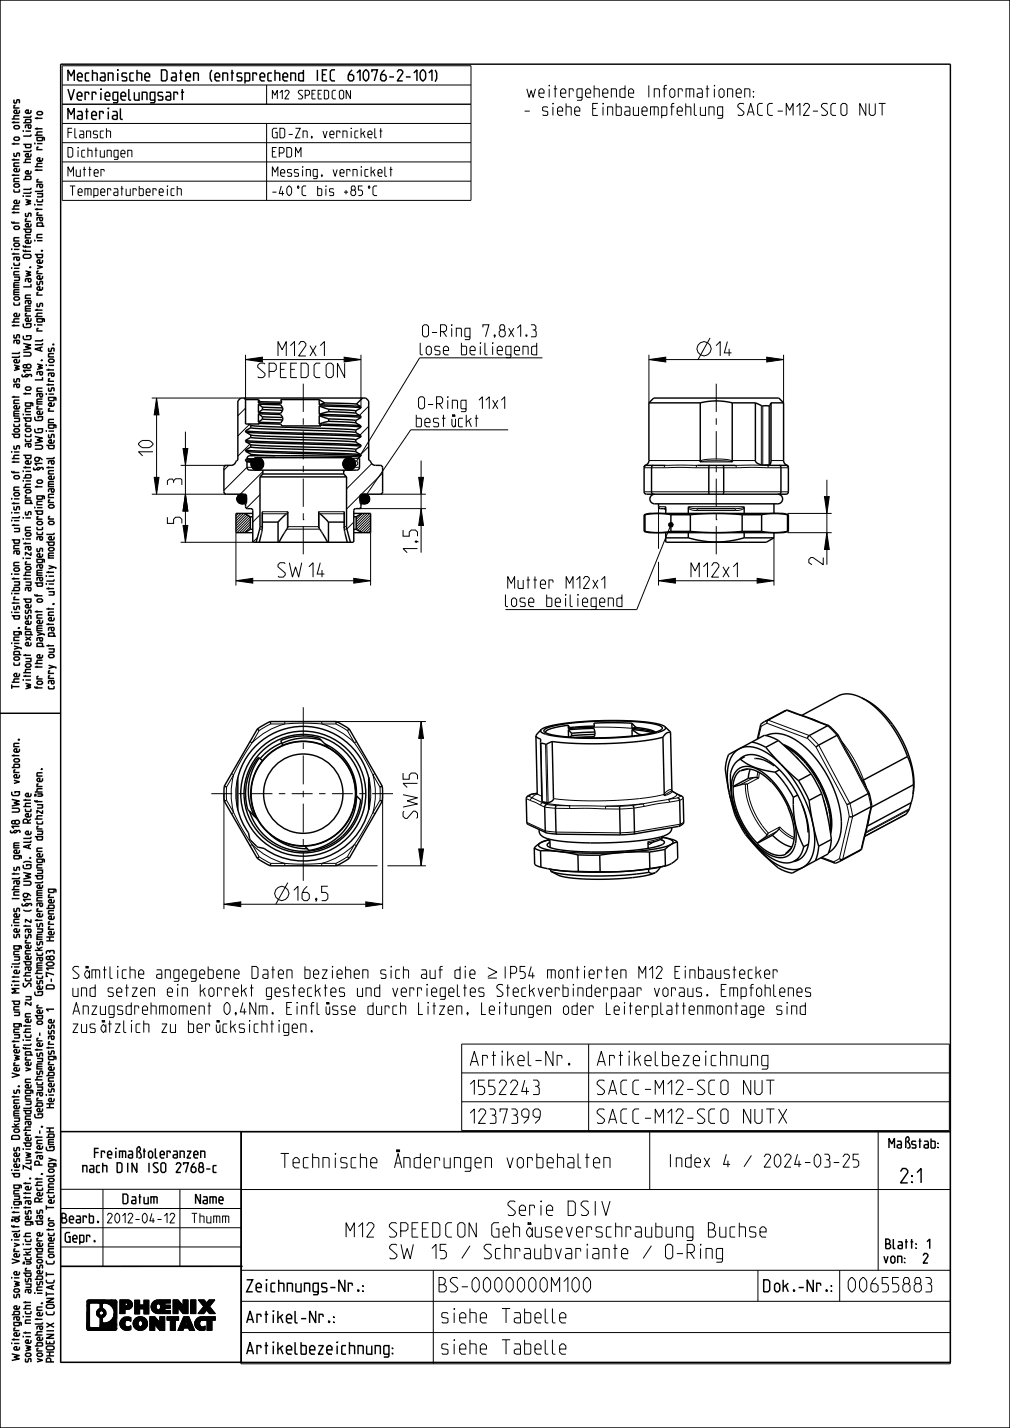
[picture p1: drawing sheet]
<svg xmlns="http://www.w3.org/2000/svg" width="210mm" height="297mm" viewBox="0 0 210 297" stroke-linecap="round" stroke-linejoin="round" font-family="sans-serif">
<g fill="#000">
<path d="M51.1 74.8l3.5-.5v1zM71.6 74.3l3.5 .5-3.5 .5zM134.9 74.8l3.5-.5v1zM159.4 74.3l3.5 .5-3.5 .5zM32.6 82.8l.5 3.5h-1zM38.1 93.3h1l-.5 3.5zM32.1 99.3h1l-.5 3.5zM38.6 102.8l.5 3.5h-1zM38.1 109.3h1l-.5 3.5zM87.1 99.3h1l-.5 3.5zM87.6 105.8l.5 3.5h-1zM171.4 103.3h1l-.5 3.5z"/>
<path d="M171.9 110.8l.5 3.5h-1zM49.1 120.8l3.5-.5v1zM73.6 120.3l3.5 .5-3.5 .5zM136.9 120.8l3.5-.5v1zM157.4 120.3l3.5 .5-3.5 .5zM87.6 150.1l.5 3.5h-1zM46.6 188.1l3.5-.5v1zM76.1 187.6l3.5 .5-3.5 .5zM87.1 176.6h1l-.5 3.5zM18.2 270.5l.3-.1h5.4l.3 .1 .1 .3-5.6 .3-.6 5.2zM18.6 271.3l.1 4.8 5.6 .2-.1 .3h-6l-.1-.3zM20.5 271l3.8-.2-.6 2.8a2.08 2.08 0 0 0-2.1-2.6z"/>
<path d="M20.5 271h1.1l-.3 .3 .1 .8h-.7l.1-.8zM20.1 273l.5-.1v.3l-.5 .1zM20.1 273.3l.5-.1v.1l-.5 .1zM20.1 272.9l.6-.1-.1 .1-.5 .1zM20.1 273.4l.5-.1 .1 .1-.5 .1zM20.1 272.8l.7-.1-.7 .2zM20.2 273.5h.6zM20.2 272.7l.8-.1-.9 .2zM20.2 273.6h1.7l-.6 .5-.5 1.7v-1.6zM20.4 272.4l.3-.3h.7a1.12 1.12 0 0 1 .6 1.3l-.6 .1a.49 .49 0 0 0 .1-.6 .49 .49 0 0 0-.5-.3l-.8 .1zM24.3 270.8v5.5l-3.6-.2 .6-1.8 .1 .8a1.86 1.86 0 0 0 2.3-1.5zM21.1 273.6l.9-.2-.1 .2z"/>
<path d="M18.3 276.7h5.7zM25.2 274.4l1.3 .2-1.5 .2zM24.9 275.3l1.1-.2-.1 .2-1 .2zM24.9 275.5l1-.2 .1 .3-1 .1zM24.9 275.1l1.1-.2v.2l-1.1 .2zM24.9 270.4h1.4a1.01 1.01 0 0 1 1.2 1.3l-1.2-.1a.33 .33 0 0 0 .3-.4 .33 .33 0 0 0-.4-.2h-.2l-1.1 2.2zM26 272.3l1.5-.6-.6 .6zM25 275.7l1-.1 .1 .1-1 .2zM25 274.8l1.4-.2-.4 .3-1.1 .2zM25.1 275.9l1-.2 .1 .2-1 .1zM26 271v.6l1.5 .1-1.5 .6v.9h-1.1zM25.4 274.3a1.67 1.67 0 0 1 1.8-.3v.8l-.5-.2-1.5-.2z"/>
<path d="M25.2 276l1-.1 .4 .1 .6-.3v.8a1.57 1.57 0 0 1-2-.5zM26.2 276.7h.4zM27.7 275.3l1-.1v.1l-1 .2zM27.7 275.5l1-.2v.2l-1 .1zM27.7 275.1l1.1-.1-.1 .2-1 .1zM27.7 275.6l1-.1 .1 .2-1 .1zM27.7 274.9l1.2-.1-.1 .2-1.1 .1zM27.8 275.8l1-.1 .1 .1-1 .2zM28.1 274.3a1.55 1.55 0 0 1 2.4 .3l-2.7 .1zM27.8 274.7l2.7-.1 .2 .7-.1 .5h-1.2l.3-.6a.47 .47 0 0 0-.3-.5 .47 .47 0 0 0-.5 .1l-1.2 .1zM27.9 276l2.7-.2a1.53 1.53 0 0 1-2.7 .2zM29.2 275.9l1.4-.1z"/>
<path d="M29.9 270.4h1v2.9h-1zM28 270.4h1v1h.9v.8h-.9v1.1h-1zM31.4 271.8l1-.1v.1l-1 .2zM31.4 272l1-.2 .1 .2-1 .2zM31.4 271.6l1.1-.1-.1 .2-1 .1zM31.5 272.2l1-.2v.2l-1 .1zM31.5 271.4l1.1-.1-.1 .2-1.1 .1zM31.5 272.3l1-.1 .2 .1-1.1 .2zM31.6 271.1h1.3l-1.4 .3zM31.6 272.5l1.1-.2 1.6 .3h-2.6zM33.2 273.9h1v2.8h-1zM31.2 273.9h1l1 1.2v1.6l-1-1.2v1.2h-1z"/>
<path d="M34.7 273.9h2.4v.7h-.7v2.1h-1v-2.1h-.7zM31.9 270.8l.8-.4h2.7v.6h-1.1v.5h-1l-.3-.3-1.4-.1zM33.3 271.5h2.1v.6h-1.1v.5l-1.3-.2 .4-.4zM31.7 272.6h3.7v.6h-2.4a1.45 1.45 0 0 1-1.3-.6zM38.1 270.4h1v2.8h-1zM36 270.4h1l1.1 1.2v1.6l-1.1-1.2v1.2h-1zM38.2 273.9h1.1l1.2 2.8h-1.1l-.7-1.9-.2 .8h.5l.2 .6h-1l-.1 .5h-1.1zM39.7 270.4h1v2.8h-1zM40.5 275.3l1-.1v.2l-1 .1zM40.5 275.2l1-.2v.2l-1 .1zM40.5 275.5l1-.1 .1 .2-1 .1zM40.5 275l1.1-.2-.1 .2-1 .2z"/>
<path d="M40.6 275.7l1-.1v.1l-1 .1zM40.6 274.8l1.1-.1-.1 .1-1.1 .2zM40.6 275.8l1-.1 .2 .2-1.1 .1zM40.6 274.7l1.5-.1-1.5 .2zM41 274.2l.7-.3h3.1v.7h-.7v2.1h-1.1v-2.1l-2.4 .1zM41.8 276.7h.3zM40.7 276h1.5l.4-.2v.8h-1.2zM41.4 276.6h1.2l-.5 .1zM43.5 270.4h1.2l-1.1 1.3-2.4 1.5zM41.3 270.4h1.2l.5 .6-.6 .7zM41.2 273.2l2.4-1.5 1.2 1.5h-1.2l-.6-.7-.6 .7z"/>
<circle cx="53.5" cy="96.5" r="1.3"/>
<circle cx="72.6" cy="96.5" r="1.3"/>
</g>
<g fill="none" stroke="#000" stroke-width=".21">
<path d="M51.1 74.8l3.5-.5v1zM51.1 73.8v9.3M54.6 74.8h17M71.6 74.3l3.5 .5-3.5 .5zM75.1 73.8v10.8M134.9 74.8l3.5-.5v1zM134.9 73.8v10M138.4 74.8h21M147.6 70.3l-2.5 4.5M159.4 74.3l3.5 .5-3.5 .5zM162.9 73.8v10M31.6 82.8h18.5"/>
<path d="M32.1 99.3h1l-.5 3.5zM32.6 82.8l.5 3.5h-1zM32.6 86.3v13M37.6 96.8h9.5M38.1 93.3h1l-.5 3.5zM38.6 89.8v3.5M38.6 96.8v6M47.5 96.8l-.9 1M51.1 84.9l-1.6 1.6M51.4 95.4h1.4M51.8 88.3l-2.3 2.4M52 92.4l-2.5 2.5"/>
<path d="M52.4 97.2h-1l-4.8 4.8M54.7 98.1l-5.4 5.4M71.8 97.8l-.3 .3M73.3 95.4h1.5M73.7 97.2h1.1M76.7 84.5l-2 1.9M76.7 88.7l-1.8 1.8M76.7 92.9l-1.7 1.7M77.3 96.4l-5.2 5.3M79.6 98.4l-4.5 4.4M87.1 99.3h1l-.5 3.5zM87.6 95.8v3.5"/>
<path d="M133.9 97.3h4.2M134.3 96.7l.1 .1M134.9 95.8h10.7M138.1 97.3l.2-.5h6.7l-.3 .5M138.1 97.3h6.6M144.7 97.3h8.4M145.5 96.1l3.4-.3 3.4 .3zM152.2 95.8h4.9M152.3 95.9l-1.3-.3-2.1-.1-2.1 .1-1.2 .3M153.1 97.3l-.3-.5h6.7l.2 .5M153.1 97.3h6.6M158.3 84.3v12.4"/>
<path d="M158.6 84.4v12.3M159.7 97.3h4.2M159.9 84.4v12.3M160.1 84.3v12.4M160.3 95.8h2.6M163.6 96.7l-.2 .1M171.9 99.8v3.5M31.6 102.8h15.5M37.6 112.8h15.1M38.1 109.3h1l-.5 3.5zM38.6 102.8l.5 3.5h-1zM38.6 106.3v6.5"/>
<path d="M49.1 110.8v11M49.1 106.8h.1M49.3 104l1.2-1.2-1.2 1.3M49.4 104.3l1.4-1.4-1.4 1.4M49.6 106.8l-.5 .5M49.7 103l-.3 .2M49.8 102.9l-.5 .5M50.1 102.8l-.8 .8M50.1 106.8l-1 1M50.2 102.8l-.9 .9M50.3 102.8l-1 1M50.4 102.8l-1.1 1.1"/>
<path d="M50.4 102.8l-1.1 1.2M50.6 102.8l-1.3 1.3M50.6 106.8l-1.5 1.6M50.7 102.9l-1.4 1.3M50.7 102.9l-1.3 1.3M50.8 103l-1.4 1.4M50.9 103l-1.4 1.4M50.9 103l-1.4 1.5M51 103.1l-1.5 1.4M51 103.1l-1.4 1.4M51 104.5h.1M51 103.2l-1.4 1.4"/>
<path d="M51 106.9l-1.9 2M51.1 103.2l-1.4 1.4M51.1 103.3l-1.4 1.3 1.4-1.3M51.2 103.3l-1.4 1.4M51.2 104.2l-.5 .5M51.2 103.4l-1.3 1.3M51.2 104.1l-.6 .6M51.2 103.5l-1.3 1.2 1.3-1.2M51.2 104l-.7 .8M51.2 103.6l-1.2 1.2M51.2 103.6l-1.1 1.2M51.2 103.9l-.8 .9"/>
<path d="M51.3 103.7l-1.1 1.1M51.3 103.8l-1 1M51.3 103.8l-1.1 1M51.4 107.1l-2.3 2.3M51.7 107.3l-2.6 2.6M52 107.5l-2.9 3M52.1 108l-2.8 2.8M52.1 108.5l-2.3 2.3M52.1 109l-1.8 1.8M52.1 109.6l-1.3 1.2M52.1 110.1h.1M53.5 111.8l-.9 .9"/>
<path d="M54 110.1h.5M54.1 102.9l-2.9 2.8M54.1 107.1l-1.5 1.5M54.1 109.5h.4v-3.1h5.4v3.1h6.3v-3.1h5.4v3.1h.5M54.5 106.9h5.1M59.6 110.1h6.9M59.8 106.7v3.2M66.4 106.7v3.2M66.5 106.9h5.1M71.6 110.1h.5M73.6 108.6l-1.5 1.4M74.1 107.4v.1"/>
<path d="M74.7 105.8h13.9M74.9 103.1l-2.8 2.8M75.2 104.5l1.4-1.4-1.4 1.5M75.3 106.8l-1.2 1.2M75.4 102.9l-.4 .4M75.5 102.8l-.6 .6M75.6 102.8l-.7 .8M75.7 102.8l-.8 .9M75.8 102.8l-.9 .9M75.8 106.8l-1.7 1.8M75.9 102.8l-1 1M75.9 102.8l-1 1.1"/>
<path d="M76 102.8l-1.1 1.1M76.1 102.8l-1.2 1.2M76.1 102.8l-1.2 1.3M76.2 102.8l-1.3 1.3M76.2 102.9l-1.3 1.3M76.3 102.9l-1.3 1.3M76.3 102.9l-1.3 1.4M76.4 106.8l-2.3 2.3M76.4 102.9l-1.4 1.4M76.4 103l-1.4 1.4 1.5-1.4M76.5 103l-1.4 1.4M76.6 103.1l-1.5 1.4"/>
<path d="M76.6 104.4l-.1 .2M76.7 103.2l-1.4 1.4M76.7 103.3l-1.3 1.4M76.8 104.2l-.5 .5M76.8 103.4l-1.3 1.3M76.8 104.1l-.7 .6M76.8 103.5l-1.2 1.2M76.8 103.6l-1.2 1.2M76.8 104l-.8 .8M76.8 103.6l-1.1 1.2M76.8 103.7l-1.1 1.1M76.9 103.9l-.9 .9"/>
<path d="M76.9 103.7l-1.1 1.1M76.9 103.8l-1 1M76.9 106.8l-2.8 2.8M77.1 107.1l-3 3M77.1 107.7l-2.7 2.6M77.1 108.2l-2.3 2.3M77.1 108.7l-2 2M77.1 109.2l-1.6 1.6M77.1 109.8l-1.1 1M77.1 110.3l-.5 .5M77.1 110.8v11M79.1 102.8h9.5"/>
<path d="M87.6 105.8l.5 3.5h-1zM87.6 102.8v3M133.9 102.3h30M136.9 105.4h1.5l-.1 .3-.3 .1M136.9 105.5v8.6M136.9 116.9v4.9M143.1 105.7a2.26 2.26 0 0 0 1.9 .5M145 106.2v-.4l-1.3-.1-.5-.3h11.4l-.4 .3-1.3 .1v.4M145 106.2h7.9M154.7 105.7a2.26 2.26 0 0 1-1.8 .5M160.9 111.9v9.9M163.7 110.8h9.2"/>
<path d="M163.7 106.8h9.2M171.4 103.3h1l-.5 3.5zM171.9 110.8l.5 3.5h-1zM171.9 106.8v4M49.1 120.8l3.5-.5v1zM52.6 120.8h21M73.6 120.3l3.5 .5-3.5 .5zM136.9 120.8l3.5-.5v1zM140.4 120.8h17M157.4 120.3l3.5 .5-3.5 .5zM52 154.2l.4 .3M52.4 154.5a44.3 44.3 0 0 0-3.8 6.6"/>
<path d="M59.2 150.6h-2.9l-1.2 .6-1.2 .8-1.5 2.5M59.2 150.6a15 15 0 0 0-6.8 3.9M59.2 150.6a44.3 44.3 0 0 1 7.7 0M59.2 150.1v.5M66.9 150.6h2.9l1.3 .6 1.1 .8 1.5 2.5M66.9 150.6a15 15 0 0 1 6.8 3.9M66.9 150.1v.5M69.9 150.1h18.7M73.7 154.5a44.3 44.3 0 0 1 3.8 6.6M74.1 154.2l-.4 .3M87.6 150.1l.5 3.5h-1zM87.6 153.6v23"/>
<path d="M112.5 154.6l.3 12.1M113.4 154.8l.3 12.1M113.7 154.7l.3 12.2M123.5 151.2l7.9 .3M157.7 153.6l.6-2.5 1.2-.7 8.4 3.2 1.8 1.8 6.4 11.9 .5 2.5-2.1 8.7-1.2 .7-2.4-.9M159 150.1l.7-.3 8.6 3.2 .4 .4 1.5 1.6 6.5 12.1 .6 2.7-2.1 8.9-.6 .5M162.8 148l.7-.3 1.9 .7M163.1 155.1l1.4 .8 1.3 1 1.4 1.2 1.3 1.6M165.4 148.4l4.8 1.8M165.5 157.4l.5 .5M165.7 148.4h-.3M168.4 149.4l1.9 .7"/>
<path d="M168.5 159.7h.1M168.5 159.7l.3 .4M170.2 150.2l1.9 .7 1 1 .9 1 1.5 2.7M170.5 150.2h-.3M175 154.2a27 27 0 0 1 4.6 8M175.5 155.6l3.6 6.8M175.7 155.5l-.2 .1M46.6 165.1v24M48.1 160.9l.5 .2M48.6 161.1l-1.5 2.6v1.4v1.4l1.5 2.5M48.6 161.1a15 15 0 0 0 0 7.9M48.6 169a44.3 44.3 0 0 0 3.8 6.6"/>
<path d="M48.6 169l-.5 .2M49.4 161.7v.1a29 29 0 0 0 0 6.6v.1a14 14 0 0 1 0-6.8zM52.4 175.6l1.5 2.6 1.2 .7 1.2 .7h2.9M52.4 175.6a15 15 0 0 0 6.8 4M52.4 175.6l-.4 .3M59.2 179.6a44.3 44.3 0 0 0 7.7 0M59.2 179.6v.5M66.9 179.6v.5M73.7 175.6l-1.5 2.6-1.1 .7-1.3 .7h-2.9M73.7 175.6a15 15 0 0 1-6.8 4M73.7 175.6l.4 .3M76.7 161.7a14 14 0 0 1 0 6.8v-.2a28.5 28.5 0 0 0 0-6.4"/>
<path d="M76.7 161.7h.1M76.7 161.7v.1M76.7 161.9h.1M77.5 161.1l1.5 2.6 .1 1.4-.1 1.4-1.5 2.5M77.5 161.1a15 15 0 0 1 0 7.9M77.5 169a44.3 44.3 0 0 1-3.8 6.6M77.5 169l.5 .2M78 160.9l-.5 .2M79.6 165.1v24M87.1 176.6h1l-.5 3.5zM109.4 166.1l.9 .4M110.3 166.5l2.1 1"/>
<path d="M110.7 166l2.2 .9M110.7 166l-.3 .1-.1 .4M111.5 165.2a.96 .96 0 0 0-.8 .8M111.5 165.2h.1M111.7 165.1l-.2 .1M111.7 165.2h.1M111.7 165.1v.1M111.7 165.1h.1M111.7 164.9v.1M111.7 165l-1.1 .2-.7 .4 .8 .4M111.7 165h.1M111.7 165l.3 .3 .6 .3"/>
<path d="M112.4 167.5l.9 .4 1 .1 4.1 .1M112.9 166.9l5.6 .7M112.9 166.9l.8 .4 1 .1 3.8 .2M112.9 166.9l-.4 .2-.1 .4M114 174.5l.3 .3v.2M114.3 175h.1M118.4 168.1l7.5 .1M118.5 167.6l7.5 .1M118.5 167.6l-.1 .5M126 167.7l-.1 .5M133.5 167.2l-3.1 .4-4.4 .1M133.5 167.2l-7.5 .5"/>
<path d="M133.5 167.2l.3 .2 .1 .3M133.9 167.7l-3.6 .5h-4.4M134.7 175.3a.28 .28 0 0 0 .2 .3 .28 .28 0 0 0 .3 0M135.3 175.2l-.1 .4M135.4 175.2h-.1M136 175.1l-.8 .5M137.9 173.9l-.9 .6-2.2 .5 .2 .2h.4M138.1 165.2a75.1 75.1 0 0 1-23 .9M138.3 165.3l1.4-.8-.5 .6-1.1 .4zM138.8 166.3l-5.3 .9M138.8 166.3l.3 .2 .1 .3M139.2 166.8l-5.3 .9"/>
<path d="M139.7 164.3h-.5a1.88 1.88 0 0 0-1.1 1M139.8 164.6l.9 .6M140.7 165.2a1.24 1.24 0 0 1-1.2 .9l-.7 .2M140.7 165.2l.8 .3-.6 .4-2.1 .4M140.7 165.2h.2M142.1 166l-.8 .5-2.1 .3M142.2 171l-.8 .4-9.5 1.6-2.9 .2-14.6-.3-1-.1-3.9-1.8M155 163.1a15.7 15.7 0 0 0 4.5 10.6M156.7 161.7l-2.8 1.6M157.6 160.5l-.2 1.2M157.9 160.7l-.1 1.1-2.4 1.2a15.9 15.9 0 0 0 4.4 10.3l2.3-1.3a9.2 9.2 0 0 0 3 2.2M161.5 172.9l-2.9 1.6"/>
<path d="M161.9 172.4a8.6 8.6 0 0 0 3.2 2.2M168.8 160.1h.1M168.8 160.1l1.9 3.2 1.4 3.5 .7 3.4-.2 2.7M171.2 166.4l.9 3.3M172.1 169.7h.1M179.1 162.4l1.4 2.7 .3 1.3 .3 1.4-.5 2M179.3 162.3l-.2 .1M179.4 162.5v-.2l.3 .7M179.5 174.7l-.5 2-.6 .4M179.5 162.2l.7 1.7M179.6 174.5l-.1 .2M180.6 169.8l-1.1 4.9"/>
<path d="M180.8 169.8l-.4 1.9M180.8 169.6l-.2 .2M188.4 169.3l-8.6 4.6M189 168.5l-9 4.8M189.1 168.2l-9.1 4.8M46.6 188.1l3.5-.5v1zM50.1 188.1h26M59.8 183.6l-2.5 4.5M69.9 180.1h8.6M76.1 187.6l3.5 .5-3.5 .5zM80.6 180.1h8M18.2 270.5l.3-.1h5.4l.3 .1 .1 .3-5.6 .3-.6 5.2z"/>
<path d="M18.3 276.7h5.7zM18.6 271.3l.1 4.8 5.6 .2-.1 .3h-6l-.1-.3zM20.1 273l.5-.1v.3l-.5 .1zM20.1 272.9l.6-.1-.1 .1-.5 .1zM20.1 273.3l.5-.1v.1l-.5 .1zM20.1 272.8l.7-.1-.7 .2zM20.1 273.4l.5-.1 .1 .1-.5 .1zM20.2 272.7l.8-.1-.9 .2zM20.2 273.5h.6zM20.2 273.6h1.7l-.6 .5-.5 1.7v-1.6zM20.4 272.4l.3-.3h.7a1.12 1.12 0 0 1 .6 1.3l-.6 .1a.49 .49 0 0 0 .1-.6 .49 .49 0 0 0-.5-.3l-.8 .1zM20.5 271h1.1l-.3 .3 .1 .8h-.7l.1-.8z"/>
<path d="M20.5 271l3.8-.2-.6 2.8a2.08 2.08 0 0 0-2.1-2.6zM21.1 273.6l.9-.2-.1 .2zM24.3 270.8v5.5l-3.6-.2 .6-1.8 .1 .8a1.86 1.86 0 0 0 2.3-1.5zM24.9 270.4h1.4a1.01 1.01 0 0 1 1.2 1.3l-1.2-.1a.33 .33 0 0 0 .3-.4 .33 .33 0 0 0-.4-.2h-.2l-1.1 2.2zM24.9 275.3l1.1-.2-.1 .2-1 .2zM24.9 275.5l1-.2 .1 .3-1 .1zM24.9 275.1l1.1-.2v.2l-1.1 .2zM25 275.7l1-.1 .1 .1-1 .2zM25 274.8l1.4-.2-.4 .3-1.1 .2zM25.1 275.9l1-.2 .1 .2-1 .1zM25.2 276l1-.1 .4 .1 .6-.3v.8a1.57 1.57 0 0 1-2-.5zM25.2 274.4l1.3 .2-1.5 .2z"/>
<path d="M25.4 274.3a1.67 1.67 0 0 1 1.8-.3v.8l-.5-.2-1.5-.2zM26 271v.6l1.5 .1-1.5 .6v.9h-1.1zM26 272.3l1.5-.6-.6 .6zM26.2 276.7h.4zM27.7 275.3l1-.1v.1l-1 .2zM27.7 275.1l1.1-.1-.1 .2-1 .1zM27.7 275.5l1-.2v.2l-1 .1zM27.7 274.9l1.2-.1-.1 .2-1.1 .1zM27.7 275.6l1-.1 .1 .2-1 .1zM27.8 274.7l2.7-.1 .2 .7-.1 .5h-1.2l.3-.6a.47 .47 0 0 0-.3-.5 .47 .47 0 0 0-.5 .1l-1.2 .1zM27.8 275.8l1-.1 .1 .1-1 .2zM27.9 276l2.7-.2a1.53 1.53 0 0 1-2.7 .2z"/>
<path d="M28 270.4h1v1h.9v.8h-.9v1.1h-1zM28.1 274.3a1.55 1.55 0 0 1 2.4 .3l-2.7 .1zM29.2 275.9l1.4-.1zM29.9 270.4h1v2.9h-1zM31.2 273.9h1l1 1.2v1.6l-1-1.2v1.2h-1zM31.4 271.8l1-.1v.1l-1 .2zM31.4 271.6l1.1-.1-.1 .2-1 .1zM31.4 272l1-.2 .1 .2-1 .2zM31.5 271.4l1.1-.1-.1 .2-1.1 .1zM31.5 272.2l1-.2v.2l-1 .1zM31.5 272.3l1-.1 .2 .1-1.1 .2zM31.6 271.1h1.3l-1.4 .3z"/>
<path d="M31.6 272.5l1.1-.2 1.6 .3h-2.6zM31.7 272.6h3.7v.6h-2.4a1.45 1.45 0 0 1-1.3-.6zM31.9 270.8l.8-.4h2.7v.6h-1.1v.5h-1l-.3-.3-1.4-.1zM33.2 273.9h1v2.8h-1zM33.3 271.5h2.1v.6h-1.1v.5l-1.3-.2 .4-.4zM34.7 273.9h2.4v.7h-.7v2.1h-1v-2.1h-.7zM36 270.4h1l1.1 1.2v1.6l-1.1-1.2v1.2h-1zM38.1 270.4h1v2.8h-1zM38.2 273.9h1.1l1.2 2.8h-1.1l-.7-1.9-.2 .8h.5l.2 .6h-1l-.1 .5h-1.1zM39.7 270.4h1v2.8h-1zM40.5 275.3l1-.1v.2l-1 .1zM40.5 275.2l1-.2v.2l-1 .1z"/>
<path d="M40.5 275.5l1-.1 .1 .2-1 .1zM40.5 275l1.1-.2-.1 .2-1 .2zM40.6 275.7l1-.1v.1l-1 .1zM40.6 274.8l1.1-.1-.1 .1-1.1 .2zM40.6 275.8l1-.1 .2 .2-1.1 .1zM40.6 274.7l1.5-.1-1.5 .2zM40.7 276h1.5l.4-.2v.8h-1.2zM41 274.2l.7-.3h3.1v.7h-.7v2.1h-1.1v-2.1l-2.4 .1zM41.2 273.2l2.4-1.5 1.2 1.5h-1.2l-.6-.7-.6 .7zM41.3 270.4h1.2l.5 .6-.6 .7zM41.4 276.6h1.2l-.5 .1zM41.8 276.7h.3z"/>
<path d="M43.5 270.4h1.2l-1.1 1.3-2.4 1.5z"/>
<circle cx="146.4" cy="72.5" r="1.47"/>
<circle cx="53.5" cy="96.5" r="1.3"/>
<circle cx="72.6" cy="96.5" r="1.3"/>
<circle cx="58.6" cy="185.8" r="1.47"/>
</g>
<g fill="none" stroke="#000" stroke-width=".3">
<path d="M0 0h210v297h-210zM12.6 13.4h185v270h-185zM50.7 82.8l.4 .3M51.1 83.1v5.1h2.8l-.2-.1M51.1 83.1h2.6M51.1 89.6l3.3 .2 20.6 .8M51.1 91.6l3.3 .2 20.6 .8M51.1 93.6l3.3 .2 20.6 .8M51.1 95.6l1.3 .1M51.1 89.6v.2l1 .7M51.1 91.6v.2l1 .7M51.1 93.6v.2l1 .7v.3"/>
<path d="M51.1 95.6v.2l.3 .2M51.1 93.9l20.6 .7 3.4 .2M51.1 91.9l20.6 .7 3.4 .2M51.1 89.9l20.6 .7 3.4 .2M51.2 95.9l1.1 .1M51.4 95.4l1.2 .2M51.4 95.4l-.3 .2M51.4 96l.9 .1M51.7 88.2l.4 .3M52.1 90.5l2.6 .2 15.9 .5 3.4 .3M52.1 93l2.6 .2 16.2 .5 3.1 .2M52.1 91l2.6 .2 16.2 .5 3.1 .2"/>
<path d="M52.1 89l2.4 .2 16 .5 3.5 .2M52.1 89l-1 .6M52.1 88.5v.5M52.1 90.5v.5M52.1 92.5v.5M52.1 91l-1 .6M52.1 93l-1 .6M52.2 94.5l5 .3M52.2 88.5l3.8 .2 15.5 .5 2.5 .3M52.2 92.5l3.1 .2 15.8 .5 2.9 .3M53.5 95.2h19.1M53.7 83.1v.7"/>
<path d="M53.7 84.1v1.7M53.7 86.1v1.7M53.7 88.1v.1M53.7 83.1l.4 .4M53.7 86.1l.9 .6M53.7 84.1l.9 .6M53.7 88.1l4.7 .1 .2 .4h8.1l-.3-.2M53.7 84.1l4.7 .1 .4 .6M53.7 86.1l4.7 .1 .4 .6M54.1 99.2l-.1 10.5-.7 3.1M54.1 99.2h18M54.1 83.5l4.5 .1"/>
<path d="M54.1 83.5l-.4 .3M54.6 87.2l4.2 .1M54.6 86.7l4.2 .1M54.6 85.2l4.2 .1M54.6 84.7l4.2 .1M54.6 85.2l-.9 .6M54.6 87.2l-.9 .6M54.6 84.7v.5M54.6 86.7v.5M54.7 97.8v.8M54.7 98.6l-.6 .6M54.7 98.6h16.8"/>
<path d="M58.6 83.6l-.2 .4-4.7-.2M58.8 87.3l-.4 .7-4.7-.2M58.8 85.3l-.4 .7-4.7-.2M58.8 84.8v.5M58.8 86.8v.5M66.4 86.4l2 .7M66.4 84.4l2 .7M66.4 83.1l1.1 .7M66.4 83.1h-8l.2 .5M66.4 83.1v1.1M66.4 84.4v1.8M66.4 86.4v1.8"/>
<path d="M66.4 88.4v.2M66.4 84.4l8.7 .4M66.4 86.4l8.7 .4M66.4 88.4l8.7 .4M66.4 86.2l8.6 .3M66.4 84.2l8.6 .3M66.4 88.2l8.5 .3M67.5 83.8l-1.1 .4M67.5 83.8l6.6 .2M68.4 87.6l-2 .6M68.4 85.6l-2 .6M68.4 87.1l5.6 .4"/>
<path d="M68.4 87.6l5.6 .3M68.4 85.1l5.6 .4M68.4 85.6l5.6 .3M68.4 85.1v.5M68.4 87.1v.5M71.5 98.6l.6 .6M71.5 97.8v.8M72.1 99.2v10.5l.8 3.1M74 87.9h.1M74 93.5v.5l1.1 .6v.2M74 92l1.1 .6v.2M74 85.5v.5l1.1 .6v.2"/>
<path d="M74 87.5v.5M74 89.5v.5l1.1 .6v.2M74 91.5v.5M74 88l1.1 .6v.2M74.1 84h.1M74.1 84l1 .6v.2M74.7 95.1l.1 2.1a.6 .6 0 0 1-.6 .6h-22.2a.6 .6 0 0 1-.6-.6v-1.2M74.7 95.1l-7.9-.3h-14.8a.6 .6 0 0 0-.6 .6M75.1 84.8l-1.1 .7M75.1 86.8l-1.1 .7M75.1 88.8l-1.1 .7M75.1 90.8l-1.1 .7"/>
<path d="M75.1 92.8l-1.1 .7M75.1 94.8l-.4 .3M75.4 82.8l-1.3 1.2M134.9 83.8v12a1.23 1.23 0 0 1-.7 1l-.3 .4M134.9 83.8l1-1h26l1 1M134.9 83.8h10.7M135.8 96.8l-.2 .1-.1 .4v5l.3 .5M138.3 96.8h-3.9l-.4 .2-.1 5.3 .2 .3 .3 .2 29.3-.1 .2-.4v-5.3l-.5-.2h-3.9M145 96.8h7.8M145.6 83.8l-.1 12.3M145.6 83.8a14 14 0 0 1 6.6 0M147.5 96.8l-.1 .5v5l.1 .5"/>
<path d="M150.3 96.8l.2 .5v5l-.2 .5M152.2 83.8l.1 12.3M152.2 83.8h4.9M157.1 83.8l1.5 .6h1.4l.3-.6M157.1 83.8v12a1.55 1.55 0 0 0 1.4 .9h1.5l.3-.6v-12.3M160.3 83.8h2.6M162 96.8l.3 .1 .1 .4v5l-.4 .5M162.9 83.8v12a1.23 1.23 0 0 0 .8 1l.2 .4M50.3 104.8h.8M50.9 106.8l1.2 .7M51.1 104.8l.2-.4v-1.2l-.2-.4h-4l-.5-.3v-5.2l.2-.4 1.3-.1a1.55 1.55 0 0 0 1.1-1l.3-.3v-12.1l.6-.6h26l.6 .6v12.1l.4 .6a1 1 0 0 0 1 .7l1.2 .1 .3 .4-.1 5.2-.4 .3h-4l-.2 .4v1.2l.2 .4M51.1 104.8v.6l.2 .3 1.1 .1 .2 .4 .1 6.6h20.8l.1-6.6 .2-.4 1.1-.1 .2-.3v-.6"/>
<path d="M52.1 107.5v2.6l-1.2 .7M52.1 107.5h.5M52.1 110.1h.5M52.6 106.8h-3.5v4h3.5M54.3 111.1l-.4 1.7M54.3 111.1h.1M54.4 110.6l-.1 .4M54.4 110.6h.1M54.5 109.5v.3M54.5 106.4v3.4M54.5 109.8l-.1 .8M54.5 108.6h3.3"/>
<path d="M57.8 108.6v4.2M59.9 106.4l-2.1 2.2M59.9 109.5l-1.9 3.3M66.2 109.5l1.9 3.3M66.2 106.4l2.1 2.2M68.3 108.6h3.3M68.3 108.6v4.2M71.6 109.8l.1 .8M71.6 106.4v3.4M71.6 109.5v.3M71.7 110.6h.1M71.7 110.6l.1 .4"/>
<path d="M71.8 111h.1M71.8 111.1h.1M71.8 111.1l.4 1.7M73.6 110.1h.5M73.6 107.5h.5M73.6 106.8h3.5M74.1 110.1l1.2 .7M74.1 107.5v2.6M75.1 104.8h.8M75.3 106.8l-1.2 .7M77.1 106.8h.1M77.1 106.8v4h-3.5"/>
<path d="M133.9 110.5l1 .3h28l1-.3M133.9 107.1l1-.3h28l1 .3M133.9 107.1v3.4M133.9 110.5h.2M133.9 107.1h.2M134.1 107.1l2.7-.3 2.7 .3M134.1 110.5l2.7 .3M134.1 107.1v3.4M136.9 104.8v.6l.2 .3 1.1 .1 .2 .4M138.4 105.4v1.4M138.4 110.8l.1 2h20.8l1.6-.9M138.4 111.9h4.7"/>
<path d="M139.5 110.5l-2.7 .3M139.5 110.5h4M139.5 107.1v3.4M139.5 107.1h4M143.1 111.9a19.9 19.9 0 0 0 11.6 0M143.1 110.8v1.1M143.2 105.4l-.1 1.4M143.5 107.1a54.2 54.2 0 0 1 10.8 0M143.5 110.5a54.3 54.3 0 0 0 10.8 0M143.5 107.1v3.4M145 105.8h7.9M154.3 110.5h4.1"/>
<path d="M154.3 107.1h4.1M154.3 107.1v3.4M154.6 105.4l.1 1.4M154.7 111.9h6.2M154.7 110.8v1.1M158.4 107.1l2.6-.3 2.7 .3M158.4 110.5l2.6 .3 2.7-.3M158.4 107.1v3.4M160.9 104.8v2M160.9 110.8v1.1M163.7 110.5h.2M163.7 107.1h.2"/>
<path d="M163.7 107.1v3.4M163.9 107.1v3.4M0 148.4h12.6M53.5 151.6l.4 .4M53.5 151.6l-6.9 11.9M53.9 157.7a11.5 11.5 0 0 0-.9 12.1M54.6 158.2l-.9-.7a12 12 0 0 0-2.2 10.9l2 2M56.2 150.1l-2.7 1.5M56.2 150.1l.1 .5M56.2 150.1h13.7M58.6 154.5a11.5 11.5 0 0 0-4.5 3.3M58.8 155l-.4-1a12 12 0 0 1 8-.5l2 2"/>
<path d="M66.7 153.9a11.5 11.5 0 0 0-8.1 .7M67.5 154.7a11.2 11.2 0 0 1 6.6 10.8M69.9 150.1l2.7 1.5M69.9 150.1l-.1 .5M72.6 151.6l-.4 .4M72.6 151.6l6.9 11.9M111.4 153h.1M111.4 153a1.21 1.21 0 0 0 1 .7v.8M111.4 153l.3 12M112.4 154.5h.1M112.4 154.5l.3 12.2M112.5 151.7l-1.1 1.3"/>
<path d="M112.5 151.7l-.1 .3 .1 .2 .9 .5M113.2 151.7a6.1 6.1 0 0 1 3-.9 66.7 66.7 0 0 1 20.1-.1l1.1 .4a.45 .45 0 0 1 .3 .5 .45 .45 0 0 1-.5 .3l-.5 .3a62.1 62.1 0 0 1-22.4 .5l-1-.4a.33 .33 0 0 1-.1-.6zM113.4 152.7h.1M113.4 152.7l.3 .1M113.7 152.8h.1M114.8 154.2l-1.3 .6-1.1-.3M114.8 154.2l.3 11.9a1.31 1.31 0 0 1-1.3 .9l-1.1-.3M118.2 150.8l-1.1 .2a8.2 8.2 0 0 0-3.5 1l-.1 .4M118.2 150.8v.7M118.2 150.8l.2 .5M118.2 151.8v1.5M118.2 151.8l.6 .7"/>
<path d="M118.2 151.8l5.3-.3 .2 .8M118.4 151.3l-.2 .2M118.8 152.5l.1 .5M118.9 153l-.4 .3M123.6 151l-5.2 .3M123.6 151l-.1 .2-5.3 .3M123.7 152.3l-4.9 .2M123.7 152.3v.5M123.7 152.8l-.1 .4-3.8 .2M123.7 152.8l-4.8 .2M131.4 150.4l.9 .9M131.4 150.4h-7.9l.1 .6"/>
<path d="M131.4 150.4v1.1M131.4 151.5l2.8 .3 2 .5M131.4 151.7l4.4 .7M131.4 151.7l1.5 1M131.4 151.7v1.4M132.3 151.3l2.5 .4 1.5 .6M132.3 151.3l-.9 .2M132.9 152.7l.6 .1M132.9 152.7v.2M137.8 153.3a75.1 75.1 0 0 1-23 .9M137.8 153.3l.3 12.2M138.3 151.1l1.1 1.3"/>
<path d="M138.3 151.1a.51 .51 0 0 1 0 .6 .51 .51 0 0 1-.5 .3l-.8 .3a67.2 67.2 0 0 1-23.3 .5M138.3 151.1l-.2-.1a10.7 10.7 0 0 0-4.5-.9 62 62 0 0 0-20.2 1.2l-.9 .4M139.4 152.4l-.1-.1a1.44 1.44 0 0 0-1.5 1M139.4 152.4h.1M139.4 152.4l.3 12.1M153.8 157.9l-.1 .1M153.8 157.9a4.3 4.3 0 0 1 5.3-.1 20.7 20.7 0 0 1 9.1 16.7 4.7 4.7 0 0 1-2.3 4.4l-.9 .3M153.8 157.9a4.1 4.1 0 0 0-1.9 3.4 19.7 19.7 0 0 0 9 17.4 4.5 4.5 0 0 0 4.2 .4M153.9 157.9a13.2 13.2 0 0 0 7.3 2.7M153.9 157.9h-.1M154.8 157.4l-.9 .5M155.5 159.9l-1.4 .4"/>
<path d="M156 160l-.4 1.9M156.3 154.3l-4.8 2.6a8.4 8.4 0 0 0-.3 5.9l.4 1.9M156.3 154.3l1.4 .4 1.5 .7M156.9 157.8a6.4 6.4 0 0 1 4 1.5M158.2 150.7l-.7 3M158.2 150.7l.1 .4M159.2 155.4l3.2 3.5M161.9 154l3.6 3.4 3.2 3.6M161.9 154l-1.5-.7-1.5-.4-2.6 1.4M161.9 154l-2.7 1.4M162.4 158.9a10 10 0 0 0-7.2-3.6 4.4 4.4 0 0 0-3.8 4.3 14.3 14.3 0 0 0 .2 5.1M162.4 158.9v.1"/>
<path d="M162.4 159l3.6 3.4M162.4 159a26.3 26.3 0 0 1 6.6 12.3M163.4 155.3l1.5 1 1.7 1.4a19.7 19.7 0 0 1 6 14.9M163.6 147.7l-4.6 2.4-.8 .6M163.6 147.7l8.7 3.2M163.6 147.7l-3.9 2.1-.2 .3v.3M166 157.9h.1M172.3 150.9l2 2M172.3 150.9l-4 2.1-.4 .6M174.3 152.9h.1M174.3 152.9l-4.6 2.5M174.3 152.9l6.4 12"/>
<path d="M179.2 145.1a5.3 5.3 0 0 0-5-.3l-7.5 4M179.2 145.1l.5 .3a23.4 23.4 0 0 1 9 11.9M179.2 145.1l.8 .5a21.6 21.6 0 0 1 9.6 13.8l.4 2.9-.1 2.8M188.7 157.3l-9.3 5M188.7 157.3a13.7 13.7 0 0 1 1.2 5.9M46.6 163.5v3.1M46.6 163.5l.5 .2M46.6 166.6l6.9 11.9M47.1 166.5l-.5 .1M49.4 161.7h.1M49.4 168.4h.1M49.5 168.4l.4 1.5 .9 2a4.3 4.3 0 0 1 1.2 2.7l.1 .1a3.2 3.2 0 0 0 2.8 1.8 14 14 0 0 0 21.8-8.1"/>
<path d="M49.5 168.4v-6.7a14 14 0 0 1 13.6-10.6 14 14 0 0 1 13.6 10.6v6.7M49.5 168.4h-.1M53.5 178.5l2.7 1.6M53.9 178.2l-.4 .3M56.1 173.5a11.2 11.2 0 0 0 7.8 3M56.3 179.6l-.1 .5M63.4 176l1 1M69.8 179.6l.1 .5M72.2 178.2l.4 .3M72.6 178.5l-2.7 1.6M74 165.4l1 1a11.8 11.8 0 0 1-10.6 10.6 11.8 11.8 0 0 1-12.5-8.2M74.1 165.5a11.5 11.5 0 0 1-9.8 11.4"/>
<path d="M76.7 168.4v.1M76.7 161.7h.1M79 166.5l.5 .1M79.5 163.5v3.1M79.5 163.5l-.5 .2M79.5 166.6l-6.9 11.9M109.6 165.7l-.2 .4 .2 5.1 4 2M109.9 165.6l-.3 .1M110.5 165.2l-.9 .5M110.6 165.2h-.1M111.1 176.3l.1 3.5 1.3 .6M111.1 176.3l1.3 .6"/>
<path d="M111.6 165.2v.1M111.7 165.2h.1M111.7 165.1l-.1 .1M111.7 165.1v.1M111.7 165.1h.1M111.7 165v.1M111.7 165l-1.2 .2M112.4 175.3l-1.3 1M112.4 175.3l-.4 .5 .5 .5 1.5 .5 2.3 .3M112.4 175.3h.1M112.4 176.9l3.9 .2M112.4 176.9l.1 3.5"/>
<path d="M113.4 174.8l.6-.1-1.6 .6M113.5 174.8l-1.1 .5M113.6 173.2l2.2 .3M113.7 167.3l-.3 .2-.1 .4 .1 4.9 .2 .4M113.9 174.5l.4 .5M114.3 175h.1M114.3 174.8v.2M114.3 175l.1 1.3M115.7 167.6l-.2 .5 .1 5 .2 .4M115.8 173.5h.1M115.8 173.5l13.2 .1M116.3 177.1h.1"/>
<path d="M116.3 177.1l3.9 .7M116.3 177.1a83.2 83.2 0 0 0 13.6 .2M120.2 177.8l4.5 .1M120.2 177.8v3.4M124.7 177.9l.1 3.4M128.8 167.7l.2 5.9M129.9 177.3l-5.2 .6M131.5 167.5l.3 .6 .1 5-.2 .4M131.7 173.5l-2.7 .1M134.8 175v1.4M135 177.2l-5.1 .1M135 177.2l.1 3.4"/>
<path d="M135.4 175.2h.1M136.9 175.8l.1 .1M137 175.9h.1M137 175.9v.1M137.5 174.5v.4M137.5 174.7l.6 .4-.1 .4a6.9 6.9 0 0 1-3 .9 62.2 62.2 0 0 1-20.1 0l-1.1-.5 .1-.4 .4-.3M137.9 173.9v.2a2.76 2.76 0 0 1-2.2 1.1h-.3M138.3 176.7l-3.3 .5M138.3 176.7v3.4M139.5 175.6l-1.2 1.1M139.5 175.6a22.8 22.8 0 0 1-7.9 1.5l-1.7 .2M139.7 164.4l.2 .3 1.9 .9"/>
<path d="M140.8 175.1l-.9-.5-2.1-.5 1.1 .3a1.38 1.38 0 0 1 1 .7l-.4 .5M140.8 175.1l.1 3.4-1.3 1.1-1.3 .5M140.8 175.1l-1.3 .5M140.9 165.9l.3 .2 .1 .4 .1 5-.2 .4M141.2 171.9l-9.5 1.6M141.5 165.5l.3 .1M141.8 165.6l.3 .4 .1 5-.3 .4-.7 .5M151.6 164.7v.1M151.6 164.8a20.6 20.6 0 0 0 6.6 12.3M151.6 164.8a26.3 26.3 0 0 0 6.6 12.3M152.4 163.6v.1M152.4 163.7a16.9 16.9 0 0 0 5 11.7"/>
<path d="M153.3 160.2a3.8 3.8 0 0 1 4.7 .1 17.7 17.7 0 0 1 7.5 14.4l-.3 1.6a3.2 3.2 0 0 1-4.8 1.7 16.7 16.7 0 0 1-7.9-10.7 8 8 0 0 1 .6-6.9zM154 163.2l-1.6 .5M154.1 163.2h.1M154.1 160.3l.4-.2a5.1 5.1 0 0 1 4.9 1.6 16.2 16.2 0 0 1 4.5 6.2M154.1 160.3a3.6 3.6 0 0 0-1.7 3.3M154.5 163.1l-.4 .1M154.5 163.1h.1M155.4 163l-.9 .1M155.6 161.9l-3.2 1.7M157.4 175.4a6.3 6.3 0 0 0 5.4 2.5l.5-.3M157.4 175.4h.1M157.8 161.8l-.8-.1-1.4 .2"/>
<path d="M158.2 177.1v.1M158.2 177.2l1.8 1.7a7.9 7.9 0 0 0 4.7 2.7l4.8-2.6M158.8 174.4l-1.4 1M158.8 174.4h.1M159.1 174.1l-.3 .2M159.1 174.1h.1M159.2 174h.1M159.8 173.3l-.6 .7M160.6 173.7a8.3 8.3 0 0 0 4.1 2.5M160.6 173.7l-3.2 1.7M161.2 160.6a21.2 21.2 0 0 1 3.7 5.2M162.1 160.1l-.9 .5"/>
<path d="M162.1 172l-.4 .7-1.1 1M163.9 167.9h.1M163.9 167.9h-.1a10.4 10.4 0 0 1 .7 8.5l-.5 .7-.7 .5M164.4 176.5l-1.1 1.1M164.4 176.5h.1M164.5 176.4l-.1 .1M164.5 176.4h.1M164.6 176.3l-.1 .1M164.9 165.8v1.5a18.9 18.9 0 0 0 2.2 8.8M165.9 165.4l-1 .4M166 162.4l2.2 4.1M166.1 178.6l-1 .5"/>
<path d="M166.8 167.4a15.7 15.7 0 0 1 1.2 5.7M167.1 176.1a4.2 4.2 0 0 1-2 3M168 175.6l-.9 .5M168.2 166.5l.8 4.8M168.7 161l2.2 4.1M168.7 161l-2.7 1.4M169 171.3a10.1 10.1 0 0 1-.9 8.1 4.4 4.4 0 0 1-5.7 .8 14.3 14.3 0 0 1-4.2-3M169 171.3l1.2 4.7M170.2 176l-.2 1.6-.5 1.4M170.7 178.4l2.9 1.1M170.9 165.1l1.2 4.6M170.9 165.1l-2.7 1.4"/>
<path d="M172.1 169.7h.1M172.1 169.7l.8 4.9M172.9 174.6l-.3 1.6-.4 1.4-2.7 1.4M172.9 174.6l-2.7 1.4M173.3 179.2l.3 .3M179 176.7l-4.4 2.5-1 .3M180.7 164.9h.1M180.7 164.9l.6 2.7M180.7 164.9l-4.6 2.4M181.3 167.6l-2.1 9-4 2.2-.7-.3M181.3 167.6l-4 2.2h-.7M189.4 166.9l-.4 1.5-.6 1-8.6 4.5"/>
<path d="M189.4 166.9l-9.1 4.9M189.9 165.1l-.5 1.8M189.9 163.2v.9M189.9 163.2l-8.7 4.7M189.9 164.2v.9M189.9 164.1h.1M56.2 180.1h13.7M112.5 180.4l3.9 .7M114.2 180.7l2.2 .4M114.5 180.8v.4M114.5 181.2a23.3 23.3 0 0 0 8.1 1 66.1 66.1 0 0 0 12.3-.8M114.5 181.2l1.5 .8a13.5 13.5 0 0 0 5.1 .8 46 46 0 0 0 14.6-1.1l.5-.2"/>
<path d="M116.4 181.1a83.2 83.2 0 0 0 13.6 .1M116.4 181.1l3.8 .1M120.2 181.2l4.6 .1M130 181.2l-5.2 .1M130 181.2h.1M134.9 180.8v.6M135.1 180.6l-5.1 .6M137.3 180.3l-.6 .8-.6 .4-.5 .1-.7-.2M138.3 180.1l-3.2 .5M138.6 180a45.5 45.5 0 0 1-8.6 1.2M10.7 203.5v.7M11.2 202.7l-1.6-.4v.8h.4"/>
<path d="M11.2 201.4h-1.6l.5 .4M9.6 230.4h1.6M9.6 229.6h1.6M10.3 229.6v.8M11.2 228.4v.5l-.2 .2h-.7l-.2-.4 .2-.3h.4v.7M12.6 235.4h185M50.1 235.4v48M50.5 263.4h-37.9"/>
<circle cx="53.5" cy="96.5" r="1.3"/>
<circle cx="72.6" cy="96.5" r="1.3"/>
<circle cx="50.3" cy="103.8" r="1"/>
<circle cx="75.9" cy="103.8" r="1"/>
<circle cx="63.1" cy="165.1" r="12.3"/>
<circle cx="63.1" cy="165.1" r="13"/>
<circle cx="63.1" cy="165.1" r="10.9"/>
</g>
<g fill="none" stroke="#000" stroke-width=".21" stroke-dasharray="3.5 1.1 .4 .7 .4 1.1" stroke-linecap="butt">
<path d="M18.1 276.3v.2l.4 .2M18.1 276.3v-5.5M18.5 270.4h-.2l-.2 .4M18.5 270.4h5.4M18.6 275.8l.3 .3M18.6 275.8v-4.5M18.9 271h1.6M18.9 271l-.3 .3M20.1 273.1l.1 .5 .4 .4M20.5 276.1l.3-.3M20.5 276.1h-1.6M20.6 272.2l.2-.3"/>
<path d="M20.6 272.2l-.4 .4-.1 .5M20.7 271.1l-.2-.1M20.8 271.3l-.1-.2M20.8 271.3v.6M20.8 274.3l-.2-.3M20.8 274.3v1.5M21.3 274.8v-.5M21.3 271.9l.2 .3M21.3 271.9v-.6M21.3 274.8l.3 .4M21.4 271.1l-.1 .2M21.5 274l-.2 .3"/>
<path d="M21.5 272.2l.4 .4 .1 .5M21.5 273.1a.49 .49 0 0 0-.6-.5 .49 .49 0 0 0-.2 .8 .49 .49 0 0 0 .8-.1v-.2M21.6 271l-.2 .1M21.6 271h.1M21.7 271a2.07 2.07 0 0 1 2 2.1M21.7 275.2h-.1M22 273.1l-.1 .5-.4 .4M23.7 273.1a2.07 2.07 0 0 1-2 2.1M23.9 276.7h.2l.2-.4M23.9 276.7h-5.4M24.3 270.8l-.2-.4h-.2M24.3 270.8v5.5"/>
<path d="M24.9 273.2v-2.8M24.9 270.4h1.4M25.8 273.2h-.9M26 272.3v.9M26 273.2h-.2M26 271.6v-.6M26 271h.2M26.2 271.6h-.2M26.2 271l.4 .3M26.3 270.4h.4M26.5 272.3h-.5M26.6 271.3l-.4 .3"/>
<path d="M26.7 270.4a.99 .99 0 0 1 .8 .9M26.7 272.3h-.2M27.2 274v.8M27.2 274.8l-.5-.2h-.4l-.3 .3-.1 .4 .1 .4 .3 .2 .4 .1 .5-.3M27.2 275.7v.8M27.2 276.5l-.9 .2-.6-.2-.6-.5-.2-.7 .2-.7 .6-.6 .6-.1 .9 .1M27.5 271.3a.99 .99 0 0 1-.8 1M27.7 275.3a1.43 1.43 0 0 0 1.4 1.4M28 273.3v-2.9M28 270.4h1M29 275.9h.2M29 270.4v1"/>
<path d="M29 271.4h.9M29 272.2v1.1M29 273.3h-1M29.1 273.9h.1M29.1 273.9a1.43 1.43 0 0 0-1.4 1.4M29.2 275.9l.3-.2 .2-.4-.1-.4-.3-.2M29.2 273.9a1.43 1.43 0 0 1 1.5 1.4M29.2 276.7h-.1M29.3 274.7h-.4l-.2 .4v.4l.3 .4M29.9 271.4v-1M29.9 270.4h1M29.9 273.3v-1.1"/>
<path d="M29.9 272.2h-.9M30.7 275.3a1.43 1.43 0 0 1-1.5 1.4M30.9 270.4v2.9M30.9 273.3h-1M31.2 276.7v-2.8M31.2 273.9h1M31.4 271.8a1.43 1.43 0 0 0 1.5 1.4M32.2 273.9l1 1.2M32.2 275.5v1.2M32.2 276.7h-1M32.7 272.4h.2M32.9 270.4h.1"/>
<path d="M32.9 270.4a1.43 1.43 0 0 0-1.5 1.4M32.9 272.4l.4-.1 .1-.5-.1-.4-.3-.2M33 270.4h2.4M33 273.2h-.1M33 271.2h-.3l-.2 .4v.4l.2 .4M33.2 275.1v-1.2M33.2 273.9h1M33.2 276.7l-1-1.2M34.2 273.9v2.8M34.2 276.7h-1M34.3 271v.5M34.3 271.5h1.1"/>
<path d="M34.3 272.1v.5M34.3 272.6h1.1M34.7 274.6v-.7M34.7 273.9h2.4M35.4 276.7v-2.1M35.4 274.6h-.7M35.4 270.4v.6M35.4 271h-1.1M35.4 271.5v.6M35.4 272.1h-1.1M35.4 272.6v.6M35.4 273.2h-2.4"/>
<path d="M36 273.2v-2.8M36 270.4h1M36.4 274.6v2.1M36.4 276.7h-1M37 276.7l1.2-2.8M37 272v1.2M37 273.2h-1M37 270.4l1.1 1.2M37.1 273.9v.7M37.1 274.6h-.7M38.1 276.7h-1.1M38.1 273.2l-1.1-1.2"/>
<path d="M38.1 271.6v-1.2M38.1 270.4h1M38.2 273.9h1.1M38.2 276.2l-.1 .5M38.5 275.6l.2-.8M38.7 274.8l.3 .8M39 275.6h-.5M39.1 270.4v2.8M39.1 273.2h-1M39.2 276.2h-1M39.3 273.9l1.2 2.8M39.4 276.7l-.2-.5"/>
<path d="M39.7 273.2v-2.8M39.7 270.4h1M40.5 276.7h-1.1M40.6 274.7a1.45 1.45 0 0 0 .2 1.4M40.7 270.4v2.8M40.7 273.2h-1M40.8 276.1l.6 .5M41.2 273.2l1.2-1.5M41.3 270.4h1.2M41.9 273.9a1.45 1.45 0 0 0-1.3 .8M41.9 273.9h2.9M42.1 274.6l-.5 .3v.7l.4 .4 .6-.2"/>
<path d="M42.4 271.7l-1.1-1.3M42.4 273.2h-1.2M42.5 270.4l.5 .6M42.6 275.8v.8M42.6 276.6h-1.2M43 272.5l-.6 .7M43 271l.5-.6M43 276.7v-2.1M43 274.6h-.9M43.5 270.4h1.2M43.6 273.2l-.6-.7M43.6 271.7l1.2 1.5"/>
<path d="M44.1 274.6v2.1M44.1 276.7h-1.1M44.7 270.4l-1.1 1.3M44.8 273.2h-1.2M44.8 273.9v.7M44.8 274.6h-.7"/>
</g>
<!-- layer: ACHSEN -->
<g fill="none" stroke="#000" stroke-width=".3">
<path d="M136.1 102.8a1 1 0 0 0-1 1 1 1 0 0 0 1 1h25.6a1 1 0 0 0 1-1 1 1 0 0 0-1-1M159.3 153a6.8 6.8 0 0 1 6.8 1.4 23.2 23.2 0 0 1 8.8 17.6 6.1 6.1 0 0 1-2.6 5.3M162.8 154.8a15.2 15.2 0 0 1 7.3 7.1 16.7 16.7 0 0 1 2.6 11.5M112.1 172.5v.1a1.82 1.82 0 0 0 1.8 1.8l.3 .1a67.9 67.9 0 0 0 23.1-.4M137.3 174.1h.1M137.9 173.9l-.6 .2M138 173.9h.1M139.7 172.1a1.93 1.93 0 0 1-1.7 1.8"/>
<circle cx="63.1" cy="165.1" r="10.9"/>
<circle cx="63.1" cy="165.1" r="8.3"/>
</g>
<!-- layer: AS_ACHSEN -->
<g fill="none" stroke="#000" stroke-width=".21">
<path d="M63.1 79.8v5.9M148.9 79.8v5.9M63.1 87v1.3M63.1 89.7v5.8M63.1 96.9v1.3M63.1 99.6v5.8M148.9 87v1.3M148.9 89.7v5.8M148.9 96.9v1.3M148.9 99.6v5.8M63.1 108.1h.1M63.1 106.7v1.4"/>
<path d="M63.1 109.4v5.9M148.9 108.1h.1M148.9 106.7v1.4M148.9 109.4v5.9M63.1 147.1v6M63.1 154.4v1.4M63.1 157.1v6M43.9 165.1h4.4M49.6 165.1h1.4M52.3 165.1h4.3M58 165.1h1.3M60.7 165.1h4.3"/>
<path d="M63.1 164.5v1.3M63.1 167.1v6.1M63.1 174.5v1.3M63.1 177.2v6M66.3 165.1h1.4M69 165.1h4.4M74.7 165.1h1.3M77.4 165.1h4.3"/>
</g>
<!-- layer: DATENBLATT_DEUTSCH -->
<path d="M191.9 261.1l.3-.4h.4l.3 .3v.3l-1 1.4h1" fill="none" stroke="#000" stroke-width=".3"/>
<path d="M75.2 103.4l.4-.2 .4 .1 .2 .3-.2 .4-.4 .1-.4-.2zM139 108.9l.4-.2 .4 .1 .2 .3-.2 .4-.4 .1-.4-.2z" fill="#000"/>
<g fill="none" stroke="#000" stroke-width=".21">
<path d="M12.9 13.7h85v28h-85zM12.9 17.7h85M55.4 17.7v4M12.9 21.7h85M12.9 25.7h85M12.9 29.7h85M12.9 33.7h85M12.9 37.7h85M55.4 25.7v16M112.8 74.4h-25.5l-13.1 21.5M105.7 89.4h-20.3l-9.4 13.8M75.2 103.4l.4-.2 .4 .1 .2 .3-.2 .4-.4 .1-.4-.2z"/>
<path d="M139 108.9l.4-.2 .4 .1 .2 .3-.2 .4-.4 .1-.4-.2zM139.3 109.6l-6.9 17.2h-27.3M96 217.1h101.4v18h-101.4zM122.4 217.1v18M12.6 235.3h37.6v48h-37.6zM50.1 235.4h147.5v48.3h-147.5zM96 223.1h101.4M96 229.1h101.4M135.1 235.4v12M182.6 235.4v28.8M12.6 259.3h37.6M12.6 255.3h37.6"/>
<path d="M12.6 251.3h37.6M12.6 247.3h37.6M21.4 247.3v16M37.4 247.3v16M50.1 247.4h147.5M12.6 263.3h37.6M50.1 264.2h147.5M50.1 270.7h147.5M50.1 277.2h147.5M90.1 264.2v19.5M157.6 264.2v6.5M174.6 264.2v6.5"/>
<circle cx="73.9" cy="96.3" r=".5"/>
</g>
<g font-size="3.9">
<text x="57.8" y="74">M12x1</text>
<text x="148.9" y="74">14</text>
<text x="53.6" y="78.5">SPEEDCON</text>
<text x="31.8" y="94.8" transform="rotate(-90 31.8 94.8)">10</text>
<text x="37.8" y="100.9" transform="rotate(-90 37.8 100.9)">3</text>
<text x="37.8" y="108.9" transform="rotate(-90 37.8 108.9)">5</text>
<text x="86.8" y="115" transform="rotate(-90 86.8 115)">1,5</text>
<text x="171.2" y="117.5" transform="rotate(-90 171.2 117.5)">2</text>
<text x="57.8" y="120">SW 14</text>
<text x="143.7" y="120">M12x1</text>
<text x="86.8" y="170.2" transform="rotate(-90 86.8 170.2)">SW 15</text>
<text x="61.1" y="187.3">16,5</text>
<text x="97.2" y="221.6">Artikel-Nr.</text>
<text x="123.6" y="221.6">Artikelbezeichnung</text>
<text x="97.2" y="227.6">1552243</text>
<text x="123.6" y="227.6">SACC-M12-SCO NUT</text>
<text x="97.2" y="233.6">1237399</text>
<text x="123.6" y="233.6">SACC-M12-SCO NUTX</text>
<text x="58.3" y="242.9">Technische Änderungen vorbehalten</text>
<text x="186.3" y="246">2:1</text>
<text x="69.3" y="257.3">M12 SPEEDCON Gehäuseverschraubung Buchse</text>
<text x="104.6" y="252.8">Serie DSIV</text>
<text x="78.6" y="261.8">SW 15 / Schraubvariante / O-Ring</text>
<text x="91.3" y="268.7">BS-0000000M100</text>
<text x="175.8" y="268.7">00655883</text>
<text x="91.3" y="275.2">siehe Tabelle</text>
<text x="91.3" y="281.7">siehe Tabelle</text>
</g>
<text font-size="3.5" x="137.8" y="242.8">Index 4 / 2024-03-25</text>
<g font-size="3.3">
<text x="109.1" y="20.3">weitergehende Informationen:</text>
<text x="109.1" y="24">- siehe Einbauempfehlung</text>
<text x="153.4" y="24">SACC-M12-SCO NUT</text>
<text x="87.4" y="70">O-Ring 7,8x1.3</text>
<text x="87.4" y="73.8">lose beiliegend</text>
<text x="86.5" y="85">O-Ring 11x1</text>
<text x="86.5" y="88.8">bestückt</text>
<text x="105.1" y="122.4">Mutter M12x1</text>
<text x="105.1" y="126.2">lose beiliegend</text>
<text x="14.7" y="203.5">Sämtliche angegebene Daten beziehen sich auf die</text>
<text x="104.6" y="203.5">IP54 montierten M12 Einbaustecker</text>
<text x="14.7" y="207.3">und setzen ein korrekt gestecktes und verriegeltes Steckverbinderpaar voraus.</text>
<text x="150" y="207.3">Empfohlenes</text>
<text x="14.7" y="211">Anzugsdrehmoment 0,4Nm. Einflüsse durch Litzen, Leitungen oder</text>
<text x="14.7" y="214.8">zusätzlich zu berücksichtigen.</text>
<text x="126.1" y="211">Leiterplattenmontage sind</text>
<text x="51.3" y="268.7">Zeichnungs-Nr.:</text>
<text x="158.8" y="268.7">Dok.-Nr.:</text>
<text x="51.3" y="275.2">Artikel-Nr.:</text>
<text x="51.3" y="281.7">Artikelbezeichnung:</text>
</g>
<g font-size="3">
<text x="14.1" y="16.8">Mechanische Daten (entsprechend IEC 61076-2-101)</text>
<text x="14.1" y="20.8">Verriegelungsart</text>
<text x="14.1" y="24.8">Material</text>
</g>
<g font-size="2.6">
<text x="14.1" y="28.7">Flansch</text>
<text x="56.6" y="28.7">GD-Zn, vernickelt</text>
<text x="14.1" y="32.7">Dichtungen</text>
<text x="56.6" y="32.7">EPDM</text>
<text x="14.1" y="36.7">Mutter</text>
<text x="14.1" y="40.7">Temperaturbereich</text>
<text x="56.6" y="36.7">Messing, vernickelt</text>
<text x="56.6" y="40.7">-40°C bis +85°C</text>
<text x="183.8" y="238.8">Maßstab:</text>
<text x="16.6" y="243.8">nach DIN ISO 2768-c</text>
<text x="18.1" y="240.8">Freimaßtoleranzen</text>
<text x="25.5" y="250.3">Datum</text>
<text x="40.7" y="250.3">Name</text>
<text x="12.3" y="254.3">Bearb.</text>
<text x="21.6" y="254.3">2012-04-12</text>
<text x="39.9" y="254.3">Thumm</text>
<text x="13.1" y="258.3">Gepr.</text>
<text x="183.8" y="259.7">Blatt:1</text>
<text x="183.8" y="262.7">von:</text>
</g>
<text font-size="2.3" x="56.6" y="20.6">M12 SPEEDCON</text>
<g font-size="2.1">
<text x="8.8" y="24.8" transform="rotate(-90 8.8 24.8)">to</text>
<text x="4" y="63.5" transform="rotate(-90 4 63.5)">communication of the contents to others</text>
<text x="8.8" y="61.4" transform="rotate(-90 8.8 61.4)">reserved, in particular the right</text>
<text x="6.4" y="93" transform="rotate(-90 6.4 93)">according to §18 UWG German Law. Offenders will be held liable</text>
<text x="4" y="143.3" transform="rotate(-90 4 143.3)">The copying, distribution and utilistion of this document as well as the</text>
<text x="6.4" y="143.3" transform="rotate(-90 6.4 143.3)">without expressed authorization is prohibited</text>
<text x="8.8" y="143.3" transform="rotate(-90 8.8 143.3)">for the payment of damages according to §19 UWG German Law. All rights</text>
<text x="11.2" y="143.3" transform="rotate(-90 11.2 143.3)">carry outpatent, utility model or ornamental design registrations.</text>
<text x="4" y="195" transform="rotate(-90 4 195)">seines Inhalts gem §18 UWG verboten,</text>
<text x="11.2" y="195.7" transform="rotate(-90 11.2 195.7)">Herrenberg</text>
<text x="11.2" y="200.9" transform="rotate(-90 11.2 200.9)">D-71083</text>
<text x="6.4" y="205.3" transform="rotate(-90 6.4 205.3)">Schadenersatz (§19 UWG). Alle Rechte</text>
<text x="8.8" y="207" transform="rotate(-90 8.8 207)">Geschmacksmusteranmeldungen durchzuführen.</text>
<text x="11.2" y="228.4" transform="rotate(-90 11.2 228.4)">Heisenbergstrasse 1</text>
<text x="4" y="283.3" transform="rotate(-90 4 283.3)">Weitergabe sowie Vervielfältigung dieses Dokuments, Verwertung und Mitteilung</text>
<text x="6.4" y="283.3" transform="rotate(-90 6.4 283.3)">soweit nicht ausdrücklich gestattet. Zuwiderhandlungen verpflichten zu</text>
<text x="8.8" y="283.3" transform="rotate(-90 8.8 283.3)">vorbehalten, insbesondere das Recht, Patent-, Gebrauchsmuster- oder</text>
<text x="11.2" y="283.3" transform="rotate(-90 11.2 283.3)">PHOENIX CONTACT Connector Technology GmbH</text>
</g>
</svg>
